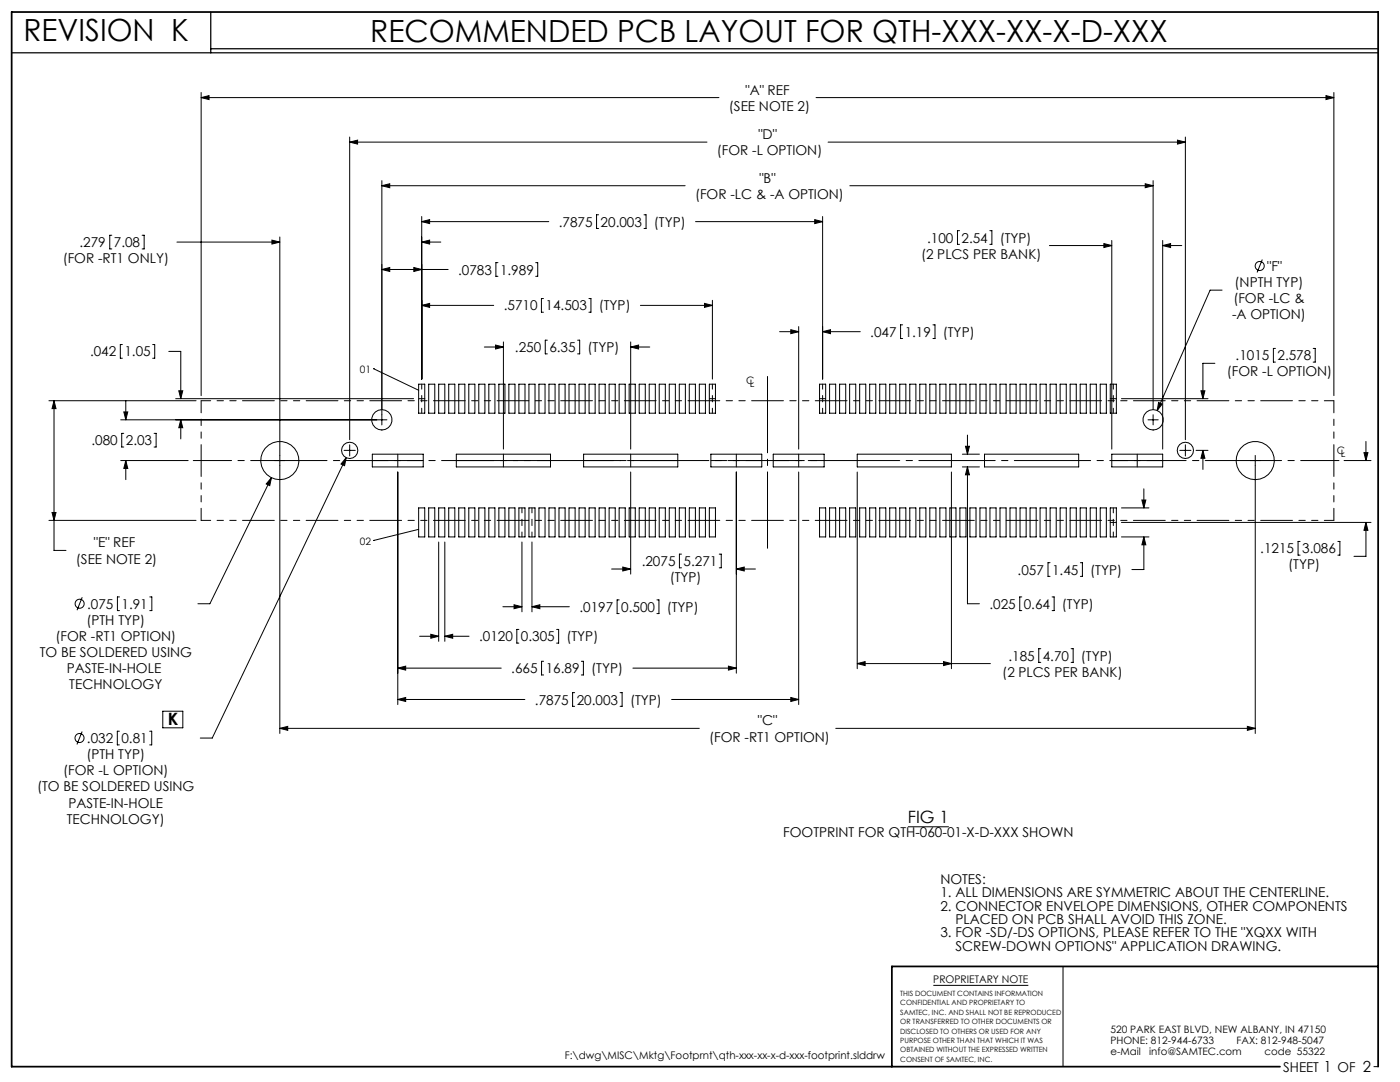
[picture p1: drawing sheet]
<svg xmlns="http://www.w3.org/2000/svg" width="279mm" height="216mm" viewBox="0 0 279 216" stroke-linecap="round" stroke-linejoin="round" font-family="sans-serif">
<g fill="none" stroke="#000" stroke-width=".2">
<path d="M40.1 19.5l1.6-.4v.8zM40.1 18.5v60.4M40.1 19.5h103.4M162.9 19.5h103.3M264.6 19.1l1.6 .4-1.6 .4zM266.2 18.5v60.4M69.8 28.4l1.6-.4v.8zM69.8 27.3v60.4M69.8 28.4h71.3M76.2 37.1l1.6-.4v.8zM76.2 36v48.8M76.2 37.1h60.5"/>
<path d="M165.3 28.4h71.3M169.6 37.1h60.5M228.6 36.7l1.5 .4-1.5 .4zM230.1 36v45.7M235 28l1.6 .4-1.6 .4zM236.6 27.3v60.4M22.3 46.9h-.4v2.8h.4M28.4 46.9h.4v2.8h-.4M35.3 48.3h20.5M54.3 47.9l1.5 .4-1.5 .4zM55.8 47.3v99.1M76.2 53.8h13.2"/>
<path d="M76.2 53.8l1.6-.4v.8zM82.6 53.4l1.6 .4-1.6 .4zM84.2 48.3l1.5-.4v.8zM84.2 44.2l1.5-.4v.8zM84.2 43.2v32.4M84.2 48.3h3.8M84.2 44.2h25.3M99.4 52.4h-.4v2.7h.4M106.9 52.4h.4v2.7h-.4M108.5 59.6h-.4v2.7h.4M117.5 59.6h.4v2.7h-.4M119.5 42.9h-.4v2.7h.4"/>
<path d="M128.5 42.9h.4v2.7h-.4M138.8 44.2h25.4M142.2 59.9v15.7M162.6 43.8l1.6 .4-1.6 .4zM164.2 43.2v32.4M191.5 46h-.4v2.8h.4M197.5 46h.5v2.8h-.5M209.4 49h12.5M220.3 48.6l1.6 .4-1.6 .4zM221.9 48v41.6M232 49l1.6-.4v.8zM232 48v41.6"/>
<path d="M232 49h3.8M243.9 57.9h-2.4l-10.6 24M251.9 51.8l-1 2.6M9.8 80h29.3M10.8 80l.4 1.5h-.8zM10.8 80v29.8h2.4M24.4 68.8h-.4v2.7h.4M25.1 80v3.8M30.5 68.8h.4v2.7h-.4M33.7 70.1h2.4v9.5M35.1 79.6h47.4M35.7 78h.8l-.4 1.6z"/>
<path d="M74.5 73.6h.1M74.5 73.6l9.1 4.3M83.6 79.6h1.2M83.6 76.7h1.2v5.7h-1.2zM84.2 60.9l1.5-.4v.8zM84.2 60.9h14.3M85.6 76.7h1.2v5.7h-1.2zM87.6 76.7h1.2v5.7h-1.2zM89.6 76.7h1.2v5.7h-1.2zM91.6 76.7h1.2v5.7h-1.2zM93.6 76.7h1.2v5.7h-1.2zM95.6 76.7h1.2v5.7h-1.2z"/>
<path d="M96.7 69.2h3.8M97.6 76.7h1.2v5.7h-1.2zM98.9 68.9l1.6 .3-1.6 .4zM99.6 76.7h1.2v5.7h-1.2zM100.5 68.2v21.4M101.6 76.7h1.2v5.7h-1.2zM103.6 76.7h1.2v5.7h-1.2zM105.6 76.7h1.2v5.7h-1.2zM107.6 76.7h1.2v5.7h-1.2zM109.2 67.9h-.4v2.7h.4M109.6 76.7h1.2v5.7h-1.2zM111.6 76.7h1.2v5.7h-1.2z"/>
<path d="M113.6 76.7h1.2v5.7h-1.2zM115.3 67.9h.4v2.7h-.4M115.6 76.7h1.2v5.7h-1.2zM117.6 76.7h1.2v5.7h-1.2zM119.6 76.7h1.2v5.7h-1.2zM121.6 76.7h1.2v5.7h-1.2zM123.6 76.7h1.2v5.7h-1.2zM125.6 76.7h1.2v5.7h-1.2zM125.9 69.2l1.5-.3v.7zM125.9 68.2v21.4M125.9 69.2h3.8M127.6 76.7h1.2v5.7h-1.2z"/>
<path d="M127.8 60.9h14.4M129.6 76.7h1.2v5.7h-1.2zM131.6 76.7h1.2v5.7h-1.2zM133.6 76.7h1.2v5.7h-1.2zM135.6 76.7h1.2v5.7h-1.2zM137.6 76.7h1.2v5.7h-1.2zM139.6 76.7h1.2v5.7h-1.2zM140.6 60.5l1.6 .4-1.6 .4zM141.6 76.7h1.2v5.7h-1.2zM155.6 66.2h3.8M157.8 65.8l1.6 .4-1.6 .4zM159.4 65.2v24.4"/>
<path d="M163.6 76.7h1.2v5.7h-1.2zM164.2 66.2l1.5-.4v.8zM164.2 66.2h7.5M165.6 76.7h1.2v5.7h-1.2zM167.6 76.7h1.2v5.7h-1.2zM169.6 76.7h1.2v5.7h-1.2zM171.6 76.7h1.2v5.7h-1.2zM173.6 76.7h1.2v5.7h-1.2zM175.6 76.7h1.2v5.7h-1.2zM177.6 76.7h1.2v5.7h-1.2zM179.6 76.7h1.2v5.7h-1.2zM180.1 64.8h-.4v2.7h.4"/>
<path d="M181.6 76.7h1.2v5.7h-1.2zM183.6 76.7h1.2v5.7h-1.2zM185.6 76.7h1.2v5.7h-1.2zM186.2 64.8h.4v2.7h-.4M187.6 76.7h1.2v5.7h-1.2zM189.6 76.7h1.2v5.7h-1.2zM191.6 76.7h1.2v5.7h-1.2zM193.6 76.7h1.2v5.7h-1.2zM195.6 76.7h1.2v5.7h-1.2zM197.6 76.7h1.2v5.7h-1.2zM199.6 76.7h1.2v5.7h-1.2zM201.6 76.7h1.2v5.7h-1.2z"/>
<path d="M203.6 76.7h1.2v5.7h-1.2zM205.6 76.7h1.2v5.7h-1.2zM207.6 76.7h1.2v5.7h-1.2zM209.6 76.7h1.2v5.7h-1.2zM211.6 76.7h1.2v5.7h-1.2zM213.6 76.7h1.2v5.7h-1.2zM215.6 76.7h1.2v5.7h-1.2zM217.6 76.7h1.2v5.7h-1.2zM219.6 76.7h1.2v5.7h-1.2zM221.6 76.7h1.2v5.7h-1.2zM223.8 79.6h17.3M239.7 78h.8l-.4 1.6z"/>
<path d="M242.5 72.5h-2.4v7.1M254.5 69.5h-.4v2.8h.4M262.1 69.5h.4v2.8h-.4M24.1 91.9h13.5M24.7 86.5h-.4v2.7h.4M24.7 82.2h.8l-.4 1.6zM25.1 91.9l.4 1.6h-.8zM25.1 91.9v3.8M30.8 86.5h.4v2.7h-.4M36.1 83.8l.4 1.5h-.8zM36.1 83.8v3.8M54.2 95.3l-.4 1.6-.7-.3z"/>
<path d="M54.2 95.3l-12.3 25.2h-2.4M54.8 91.9h2.1M68.7 89.9h2.2M69.1 91.3l-.3 1.6-.7-.3zM69.1 91.3l-26.7 56h-2.4M69.8 88.7v2.3M74.3 90.6h10.2v2.6h-10.2zM77.2 83.8h-53.1M79.4 94.2v46.4M91.1 90.6h18.8v2.6h-18.8zM116.5 90.6h18.8v2.6h-18.8zM125.9 94.2v20.4"/>
<path d="M141.9 90.6h10.1v2.6h-10.1zM146.9 94.2v40.1M154.3 90.6h10.2v2.6h-10.2zM159.4 94.2v46.4M171.1 90.6h18.8v2.6h-18.8zM171.1 94.2v39.2M189.9 94.2v39.2M192.1 90.6h3.4M192.1 93.2h3.4M192.7 89.1h.8l-.4 1.5zM193.1 93.2l.4 1.5h-.8zM193.1 93.2v27.3h2.4"/>
<path d="M193.1 86.8v3.8M196.5 90.6h18.8v2.6h-18.8zM221.9 90.6h10.1v2.6h-10.1zM227.9 99.8h.8l-.4 1.5zM228.3 97.5v3.8M229.1 83.8h2M230.1 82.8v2M231.2 80.3l.7 .3-1 1.3zM235.4 89.9h2.3M236.6 88.7v2.3M238.7 89.9h2.4M240.1 89.9l.4 1.5h-.8z"/>
<path d="M240.1 89.9v3.8M249.5 91.9h2M250.5 90.9v55.5M268.2 91.9h5.4M272.2 90.3h.8l-.4 1.6zM272.6 88.1v3.8M9.8 103.8h29.3M10.4 102.3h.8l-.4 1.5zM16.4 119.2l-1 2.6M23.8 119.1h-.4v2.7h.4M29.9 119.1h.4v2.7h-.4M74.5 107.9h.1"/>
<path d="M83.6 105.6l-9.1 2.3M83.6 101.3h1.2v5.8h-1.2zM85.6 101.3h1.2v5.8h-1.2zM87.6 101.3h1.2v5.8h-1.2zM87.6 108.2v19.8M88.8 108.2v19.8M89.6 101.3h1.2v5.8h-1.2zM91.6 101.3h1.2v5.8h-1.2zM93.6 101.3h1.2v5.8h-1.2zM95.6 101.3h1.2v5.8h-1.2zM97.6 101.3h1.2v5.8h-1.2zM99.6 101.3h1.2v5.8h-1.2z"/>
<path d="M101.6 101.3h1.2v5.8h-1.2zM103.6 101.3h1.2v5.8h-1.2zM104.2 108.2v13.9M105.6 101.3h1.2v5.8h-1.2zM106.2 108.2v13.9M107.6 101.3h1.2v5.8h-1.2zM109.6 101.3h1.2v5.8h-1.2zM111.6 101.3h1.2v5.8h-1.2zM113.6 101.3h1.2v5.8h-1.2zM115.6 101.3h1.2v5.8h-1.2zM117.6 101.3h1.2v5.8h-1.2zM119.6 101.3h1.2v5.8h-1.2z"/>
<path d="M121.6 101.3h1.2v5.8h-1.2zM122.1 113.5h3.8M123.6 101.3h1.2v5.8h-1.2zM123.6 119.7h-.4v2.7h.4M124.3 113.1l1.6 .4-1.6 .4zM125.6 101.3h1.2v5.8h-1.2zM127.6 101.3h1.2v5.8h-1.2zM129.6 101.3h1.2v5.8h-1.2zM131.1 119.7h.4v2.7h-.4M131.6 101.3h1.2v5.8h-1.2zM133.6 101.3h1.2v5.8h-1.2zM135.6 101.3h1.2v5.8h-1.2z"/>
<path d="M136 110.6h-.4v2.7h.4M137.6 101.3h1.2v5.8h-1.2zM139.6 101.3h1.2v5.8h-1.2zM141.6 101.3h1.2v5.8h-1.2zM143.5 110.6h.4v2.7h-.4M146.9 113.5l1.6-.4v.8zM146.9 113.5h3.9M163.6 101.3h1.2v5.8h-1.2zM165.6 101.3h1.2v5.8h-1.2zM167.6 101.3h1.2v5.8h-1.2zM169.6 101.3h1.2v5.8h-1.2zM171.6 101.3h1.2v5.8h-1.2z"/>
<path d="M173.6 101.3h1.2v5.8h-1.2zM175.6 101.3h1.2v5.8h-1.2zM177.6 101.3h1.2v5.8h-1.2zM179.6 101.3h1.2v5.8h-1.2zM181.6 101.3h1.2v5.8h-1.2zM183.6 101.3h1.2v5.8h-1.2zM185.6 101.3h1.2v5.8h-1.2zM187.6 101.3h1.2v5.8h-1.2zM189.6 101.3h1.2v5.8h-1.2zM191.6 101.3h1.2v5.8h-1.2zM193.6 101.3h1.2v5.8h-1.2zM195.6 101.3h1.2v5.8h-1.2z"/>
<path d="M197.6 101.3h1.2v5.8h-1.2zM199.6 101.3h1.2v5.8h-1.2zM201.6 101.3h1.2v5.8h-1.2zM203.6 101.3h1.2v5.8h-1.2zM203.9 119.1h-.4v2.7h.4M205.6 101.3h1.2v5.8h-1.2zM207.6 101.3h1.2v5.8h-1.2zM209.6 112.3h-.4v2.7h.4M209.6 101.3h1.2v5.8h-1.2zM210 119.1h.4v2.7h-.4M211.6 101.3h1.2v5.8h-1.2zM213.6 101.3h1.2v5.8h-1.2z"/>
<path d="M215.6 101.3h1.2v5.8h-1.2zM215.6 112.3h.4v2.7h-.4M217.6 101.3h1.2v5.8h-1.2zM219.6 101.3h1.2v5.8h-1.2zM221.6 101.3h1.2v5.8h-1.2zM223.8 104.2h49.8M223.8 107.1h5.5M223.8 101.3h5.5M228.3 107.1l.4 1.6h-.8zM228.3 107.1v6.5h-2.4M259.5 108h-.4v2.8h.4M267 108h.4v2.8h-.4"/>
<path d="M272.6 104.2l.4 1.6h-.8zM272.6 104.2v6.8h-2.4M79.4 139.6l1.6-.4v.8zM79.4 133.3l1.6-.4v.8zM79.4 139.6h25.3M79.4 133.3h20.6M83.7 127h3.9M86 126.6l1.6 .4-1.6 .4zM88.8 127l1.5-.4v.8zM88.8 127h4.8M100.4 121.1h3.8M102.6 120.7l1.6 .4-1.6 .4z"/>
<path d="M103.5 125.6h-.4v2.7h.4M106.2 121.1h7.4M106.2 121.1l1.5-.4v.8zM108.5 132h-.4v2.7h.4M111.1 125.6h.4v2.7h-.4M114.7 138.2h-.4v2.7h.4M116 132h.4v2.7h-.4M123.8 138.2h.4v2.7h-.4M126.3 133.3h20.6M134 139.6h25.4M145.4 132.9l1.5 .4-1.5 .4zM157.8 139.2l1.6 .4-1.6 .4z"/>
<path d="M171.1 132.4l1.6-.4v.8zM171.1 132.4h26.6M188.3 132l1.6 .4-1.6 .4zM207.7 129.4h-.4v2.8h.4M213.8 129.4h.4v2.8h-.4M16.4 146l-1 2.6M23.8 145.9h-.4v2.7h.4M29.9 145.9h.4v2.7h-.4M32.5 141.9h4v3.3h-4zM55.8 145.3l1.6-.4v.8zM55.8 145.3h83.8M166.8 145.3h83.7"/>
<path d="M248.9 144.9l1.6 .4-1.6 .4zM181.2 165h8.2M186.3 196.6h18.9M212.2 192.8v20M274.2 212.8h.8"/>
<circle cx="251.4" cy="53.1" r=".9"/>
<circle cx="55.8" cy="91.9" r="3.8"/>
<circle cx="69.8" cy="89.9" r="1.63"/>
<circle cx="76.2" cy="83.8" r="2.03"/>
<circle cx="230.1" cy="83.8" r="2.03"/>
<circle cx="236.6" cy="89.9" r="1.63"/>
<circle cx="250.5" cy="91.9" r="3.8"/>
<circle cx="15.9" cy="120.5" r=".9"/>
<circle cx="15.9" cy="147.3" r=".9"/>
</g>
<path d="M2.3 10.5h272.7M42.1 2.4v8.1M42.1 9.7h232.9" fill="none" stroke="#000" stroke-width=".25"/>
<path d="M275 192.8h-97v20M255.5 212.8h-253.2v-210.4h272.7v210.4" fill="none" stroke="#000" stroke-width=".35"/>
<path d="M84.2 76.7v5.7M142.2 76.7v5.7M164.2 76.7v5.7M222.2 76.7v5.7M104.2 101.3v5.8M106.2 101.3v5.8M222.2 101.3v5.8" fill="none" stroke="#000" stroke-width=".2" stroke-dasharray="15.2 1.3 1.3 1.3" stroke-dashoffset="14.2"/>
<path d="M91.1 91.9h18.8M116.5 91.9h18.8" fill="none" stroke="#000" stroke-width=".2" stroke-dasharray="15.2 1.3 1.3 1.3" stroke-dashoffset="7.7"/>
<path d="M74.3 91.9h10.2M141.9 91.9h10.1M154.3 91.9h10.2M221.9 91.9h10.1" fill="none" stroke="#000" stroke-width=".2" stroke-dasharray="15.2 1.3 1.3 1.3" stroke-dashoffset="12.1"/>
<path d="M141.6 79.6h1.2M163.6 79.6h1.2M221.6 79.6h1.2M79.4 90.6v2.6M100.5 90.6v2.6M125.9 90.6v2.6M146.9 90.6v2.6M159.4 90.6v2.6M227 90.6v2.6M221.6 104.2h1.2" fill="none" stroke="#000" stroke-width=".2" stroke-dasharray="15.2 1.3 1.3 1.3"/>
<path d="M153.2 74.3v35.9" fill="none" stroke="#000" stroke-width=".2" stroke-dasharray="15.2 1.3 1.3 1.3" stroke-dashoffset="-.8"/>
<path d="M38.6 91.9h228.6" fill="none" stroke="#000" stroke-width=".2" stroke-dasharray="15.2 1.3 1.3 1.3" stroke-dashoffset="7.6"/>
<path d="M40.1 80h226.1M40.1 103.8h226.1" fill="none" stroke="#000" stroke-width=".2" stroke-dasharray="6.3 1.3 1.3 1.3 1.3 1.3" stroke-dashoffset="4.4"/>
<path d="M40.1 80v23.8M266.2 80v23.8" fill="none" stroke="#000" stroke-width=".2" stroke-dasharray="6.3 1.3 1.3 1.3 1.3 1.3" stroke-dashoffset="3.9"/>
<g fill="#000">
<path d="M24.7 82.2h.8l-.4 1.6zM25.1 91.9l.4 1.6h-.8zM54.3 47.9l1.5 .4-1.5 .4zM84.2 48.3l1.5-.4v.8zM239.7 78h.8l-.4 1.6zM240.1 89.9l.4 1.5h-.8zM36.1 83.8l.4 1.5h-.8zM35.7 78h.8l-.4 1.6zM76.2 53.8l1.6-.4v.8zM82.6 53.4l1.6 .4-1.6 .4zM140.6 60.5l1.6 .4-1.6 .4zM84.2 60.9l1.5-.4v.8zM79.4 139.6l1.6-.4v.8zM157.8 139.2l1.6 .4-1.6 .4zM79.4 133.3l1.6-.4v.8zM145.4 132.9l1.5 .4-1.5 .4zM102.6 120.7l1.6 .4-1.6 .4zM106.2 121.1l1.5-.4v.8zM146.9 113.5l1.6-.4v.8zM124.3 113.1l1.6 .4-1.6 .4zM125.9 69.2l1.5-.3v.7zM98.9 68.9l1.6 .3-1.6 .4zM84.2 44.2l1.5-.4v.8zM162.6 43.8l1.6 .4-1.6 .4zM164.2 66.2l1.5-.4v.8zM157.8 65.8l1.6 .4-1.6 .4zM272.6 104.2l.4 1.6h-.8zM272.2 90.3h.8l-.4 1.6zM40.1 19.5l1.6-.4v.8zM264.6 19.1l1.6 .4-1.6 .4zM10.8 80l.4 1.5h-.8zM10.4 102.3h.8l-.4 1.5z"/>
<path d="M55.8 145.3l1.6-.4v.8zM248.9 144.9l1.6 .4-1.6 .4zM54.2 95.3l-1.1 1.3 .7 .3zM69.1 91.3l-1 1.3 .7 .3zM69.8 28.4l1.6-.4v.8zM235 28l1.6 .4-1.6 .4zM76.2 37.1l1.6-.4v.8zM228.6 36.7l1.5 .4-1.5 .4zM86 126.6l1.6 .4-1.6 .4zM88.8 127l1.5-.4v.8zM192.7 89.1h.8l-.4 1.5zM193.1 93.2l.4 1.5h-.8zM228.3 107.1l.4 1.6h-.8zM227.9 99.8h.8l-.4 1.5zM171.1 132.4l1.6-.4v.8zM188.3 132l1.6 .4-1.6 .4zM232 49l1.6-.4v.8zM220.3 48.6l1.6 .4-1.6 .4zM231.2 80.3l-.3 1.6 1-1.3z"/>
</g>
<g font-size="6.1">
<text x="4.7" y="8.2">REVISION K</text>
<text x="73.9" y="8.3">RECOMMENDED PCB LAYOUT FOR QTH-XXX-XX-X-D-XXX</text>
</g>
<g font-size="3.4">
<text x="33.5" y="144.7">K</text>
<text x="181.2" y="164.2">FIG 1</text>
</g>
<g font-size="2.7">
<text x="145.5" y="22.1">(SEE NOTE 2)</text>
<text x="148.8" y="18.9">&quot;A&quot; REF</text>
<text x="151.3" y="27.8">&quot;D&quot;</text>
<text x="143.1" y="31">(FOR -L OPTION)</text>
<text x="138.7" y="39.7">(FOR -LC &amp; -A OPTION)</text>
<text x="151.6" y="36.5">&quot;B&quot;</text>
<text x="111.5" y="45.2">.7875</text>
<text x="119.9" y="45.2">20.003</text>
<text x="130.5" y="45.2">(TYP)</text>
<text x="12.5" y="52.5">(FOR -RT1 ONLY)</text>
<text x="15.9" y="49.3">.279</text>
<text x="22.7" y="49.3">7.08</text>
<text x="183.8" y="51.6">(2 PLCS PER BANK)</text>
<text x="185" y="48.4">.100</text>
<text x="191.9" y="48.4">2.54</text>
<text x="199.5" y="48.4">(TYP)</text>
<text x="91.4" y="54.8">.0783</text>
<text x="99.8" y="54.8">1.989</text>
<text x="246.4" y="57.3">(NPTH TYP)</text>
<text x="252.9" y="54.1">&quot;F&quot;</text>
<text x="100.5" y="61.9">.5710</text>
<text x="108.9" y="61.9">14.503</text>
<text x="119.5" y="61.9">(TYP)</text>
<text x="245.9" y="63.7">-A OPTION)</text>
<text x="246.1" y="60.5">(FOR -LC &amp;</text>
<text x="18" y="71.1">.042</text>
<text x="24.8" y="71.1">1.05</text>
<text x="102.8" y="70.3">.250</text>
<text x="109.6" y="70.3">6.35</text>
<text x="117.3" y="70.3">(TYP)</text>
<text x="173.7" y="67.2">.047</text>
<text x="180.6" y="67.2">1.19</text>
<text x="188.2" y="67.2">(TYP)</text>
<text x="246.6" y="71.9">.1015</text>
<text x="255" y="71.9">2.578</text>
<text x="244.9" y="75.1">(FOR -L OPTION)</text>
<text x="18.2" y="88.9">.080</text>
<text x="25.1" y="88.9">2.03</text>
<text x="15.2" y="112.4">(SEE NOTE 2)</text>
<text x="18.7" y="109.2">&quot;E&quot; REF</text>
<text x="128.1" y="112.9">.2075</text>
<text x="136.4" y="112.9">5.271</text>
<text x="251.5" y="110.4">.1215</text>
<text x="257.1" y="113.6">(TYP)</text>
<text x="259.9" y="110.4">3.086</text>
<text x="133.7" y="116.2">(TYP)</text>
<text x="203.1" y="114.7">.057</text>
<text x="210" y="114.7">1.45</text>
<text x="217.6" y="114.7">(TYP)</text>
<text x="17.3" y="124.7">(PTH TYP)</text>
<text x="17.4" y="121.5">.075</text>
<text x="24.3" y="121.5">1.91</text>
<text x="115.6" y="122.1">.0197</text>
<text x="124" y="122.1">0.500</text>
<text x="133.1" y="122.1">(TYP)</text>
<text x="197.5" y="121.5">.025</text>
<text x="204.3" y="121.5">0.64</text>
<text x="211.9" y="121.5">(TYP)</text>
<text x="7.9" y="131.1">TO BE SOLDERED USING</text>
<text x="11.1" y="127.9">(FOR -RT1 OPTION)</text>
<text x="95.6" y="128">.0120</text>
<text x="104" y="128">0.305</text>
<text x="113.1" y="128">(TYP)</text>
<text x="201.2" y="131.8">.185</text>
<text x="208.1" y="131.8">4.70</text>
<text x="215.7" y="131.8">(TYP)</text>
<text x="13.3" y="134.3">PASTE-IN-HOLE</text>
<text x="13.8" y="137.5">TECHNOLOGY</text>
<text x="102" y="134.3">.665</text>
<text x="108.9" y="134.3">16.89</text>
<text x="118" y="134.3">(TYP)</text>
<text x="200" y="135">(2 PLCS PER BANK)</text>
<text x="106.8" y="140.6">.7875</text>
<text x="115.1" y="140.6">20.003</text>
<text x="125.7" y="140.6">(TYP)</text>
<text x="17.4" y="148.3">.032</text>
<text x="24.2" y="148.3">0.81</text>
<text x="141.5" y="148">(FOR -RT1 OPTION)</text>
<text x="151.3" y="144.7">&quot;C&quot;</text>
<text x="12.6" y="154.7">(FOR -L OPTION)</text>
<text x="17.2" y="151.5">(PTH TYP)</text>
<text x="7.4" y="157.9">(TO BE SOLDERED USING</text>
<text x="13.7" y="161.1">PASTE-IN-HOLE</text>
<text x="13.3" y="164.3">TECHNOLOGY)</text>
<text x="156.3" y="167.1">FOOTPRINT FOR QTH-060-01-X-D-XXX SHOWN</text>
<text x="187.7" y="176.4">NOTES:</text>
<text x="187.7" y="179.1">1. ALL DIMENSIONS ARE SYMMETRIC ABOUT THE CENTERLINE.</text>
<text x="187.7" y="181.7">2. CONNECTOR ENVELOPE DIMENSIONS, OTHER COMPONENTS</text>
<text x="190.7" y="184.4">PLACED ON PCB SHALL AVOID THIS ZONE.</text>
<text x="187.7" y="187.1">3. FOR -SD/-DS OPTIONS, PLEASE REFER TO THE &quot;XQXX WITH</text>
<text x="190.7" y="189.7">SCREW-DOWN OPTIONS&quot; APPLICATION DRAWING.</text>
<text x="256.1" y="213.9">SHEET 1 OF 2</text>
</g>
<g font-size="2.1">
<text x="186.3" y="196.2">PROPRIETARY NOTE</text>
<text x="112.7" y="211.3">F:\dwg\MISC\Mktg\Footprnt\qth-xxx-xx-x-d-xxx-footprint.slddrw</text>
</g>
<g font-size="2">
<text x="71.8" y="74.4">01</text>
<text x="148.9" y="76.6">C</text>
<text x="149.7" y="77.2">L</text>
<text x="266.8" y="90.6">C</text>
<text x="267.6" y="91.2">L</text>
<text x="71.8" y="108.7">02</text>
<text x="221.6" y="206.2">520 PARK EAST BLVD, NEW ALBANY, IN 47150</text>
<text x="221.6" y="208.3">PHONE: 812-944-6733</text>
<text x="246.8" y="208.3">FAX: 812-948-5047</text>
<text x="221.6" y="210.5">e-Mail</text>
<text x="229.4" y="210.5">info@SAMTEC.com</text>
<text x="252.3" y="210.5">code 55322</text>
</g>
<g font-size="1.4">
<text x="179.7" y="198.8">THIS DOCUMENT CONTAINS INFORMATION</text>
<text x="179.7" y="200.6">CONFIDENTIAL AND PROPRIETARY TO</text>
<text x="179.7" y="202.5">SAMTEC, INC. AND SHALL NOT BE REPRODUCED</text>
<text x="179.7" y="204.4">OR TRANSFERRED TO OTHER DOCUMENTS OR</text>
<text x="179.7" y="206.2">DISCLOSED TO OTHERS OR USED FOR ANY</text>
<text x="179.7" y="208.1">PURPOSE OTHER THAN THAT WHICH IT WAS</text>
<text x="179.7" y="210">OBTAINED WITHOUT THE EXPRESSED WRITTEN</text>
<text x="179.7" y="211.8">CONSENT OF SAMTEC, INC.</text>
</g>
</svg>
